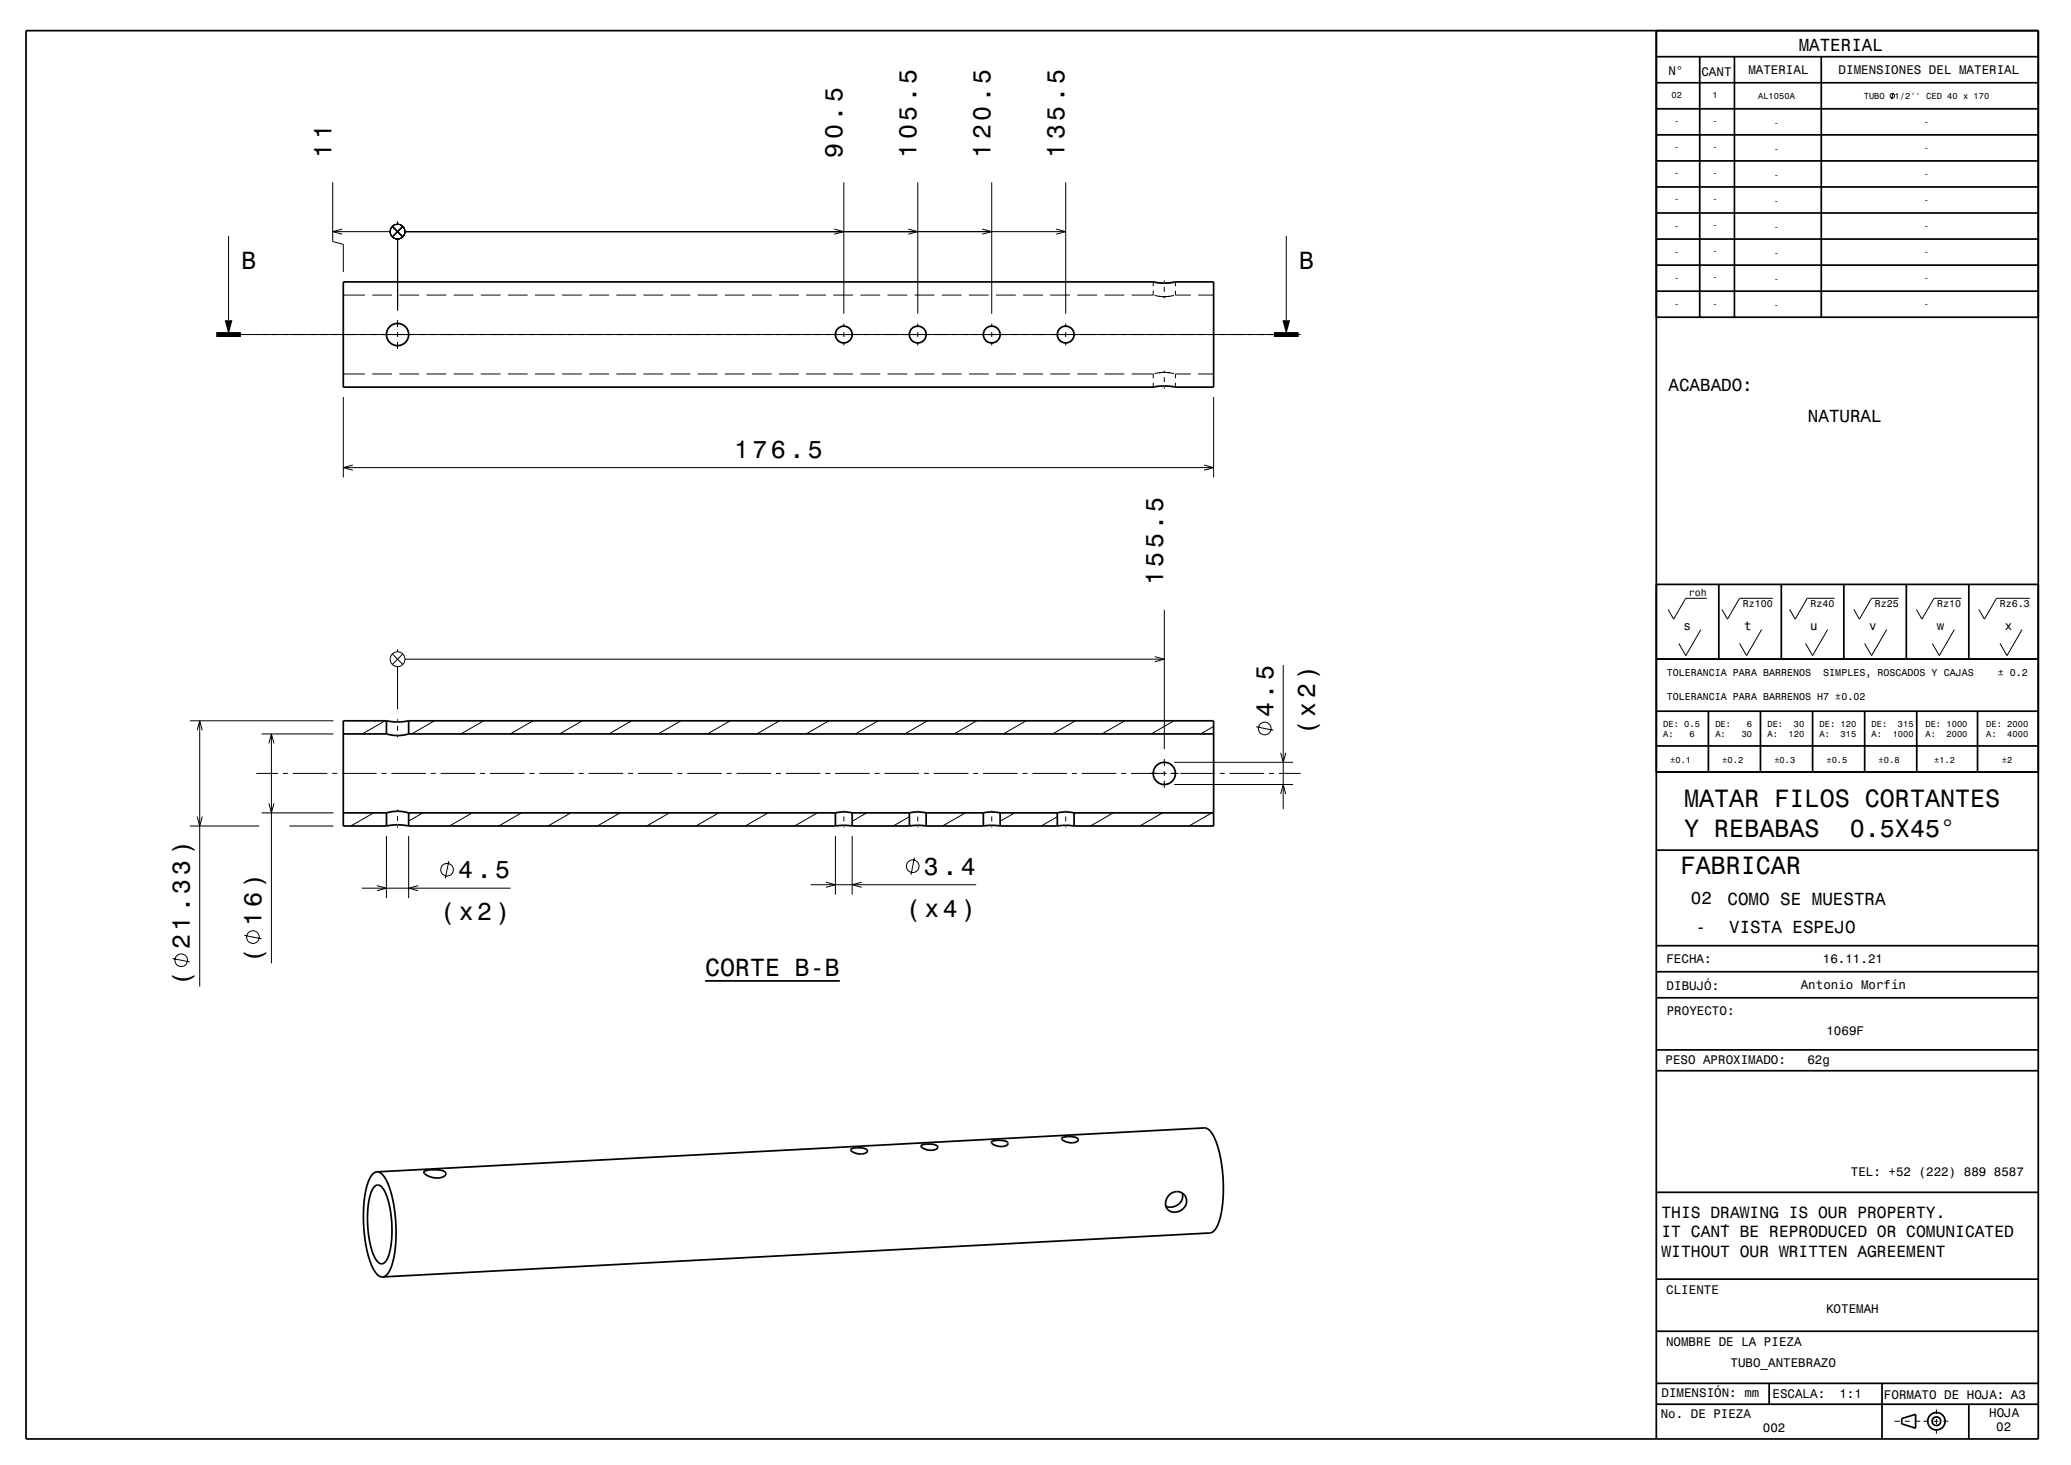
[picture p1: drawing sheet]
<svg xmlns="http://www.w3.org/2000/svg" width="420mm" height="297mm" viewBox="0 0 420 297" stroke-linecap="round" stroke-linejoin="round" font-family="sans-serif">
<g fill="none" stroke="#000" stroke-width=".2">
<path d="M383.9 18.8l-.3 1.2M67.5 37v12l2.1 .5v5.7M171.1 37v26.6M186.1 37v26.6M201.1 37v26.6M216.1 37v26.6M46.4 47.8v17.1M67.5 47h11.6M69.4 46.4l-1.9 .6 1.9 .5M69.6 59.8h4.4M75.5 59.8h4M79.6 45.9l2.1 2.1"/>
<path d="M80.6 45v.5M80.6 48.5v14.4M81 59.8h4M81.7 45.9l-2.1 2.1M82.1 47h134M86.5 59.8h4M92 59.8h4M97.5 59.8h4M103 59.8h4M108.5 59.8h4M114 59.8h4M119.5 59.8h4"/>
<path d="M125 59.8h4M130.5 59.8h4M136 59.8h4M141.5 59.8h4M147 59.8h4M152.5 59.8h4M158 59.8h4M163.5 59.8h4M169 59.8h4M169.2 46.4l1.9 .6-1.9 .5M174.5 59.8h4M180 59.8h4"/>
<path d="M184.2 46.4l1.9 .6-1.9 .5M185.5 59.8h4M191 59.8h4M196.5 59.8h4M199.2 46.4l1.9 .6-1.9 .5M202 59.8h4M207.5 59.8h4M213 59.8h4M214.2 46.4l1.9 .6-1.9 .5M218.5 59.8h4M224 59.8h4M233.9 58.9v.9h-4.4"/>
<path d="M234.1 59.9l2 .2M235.9 57.4l-2-.2v.8M236.1 57.4h.1M236.1 56.9v.3M236.1 58.2v1M238.1 59.9l-2 .2M238.1 57.2l-2 .2M238.4 57.2v.8M238.4 58.9v.9h3.1M243 59.8h3.1M260.9 47.8v17.1M48.9 67.8h209.5"/>
<path d="M69.6 75.8h4.4M75.5 75.8h4M80.6 64.9v1.4M80.6 67.3v1M80.6 69.3v1.4M81 75.8h4M86.5 75.8h4M92 75.8h4M97.5 75.8h4M103 75.8h4M108.5 75.8h4M114 75.8h4"/>
<path d="M119.5 75.8h4M125 75.8h4M130.5 75.8h4M136 75.8h4M141.5 75.8h4M147 75.8h4M152.5 75.8h4M158 75.8h4M163.5 75.8h4M169 75.8h4M171.1 65.6v.7M171.1 67.3v1"/>
<path d="M171.1 69.3v.7M174.5 75.8h4M180 75.8h4M185.5 75.8h4M186.1 65.6v.7M186.1 67.3v1M186.1 69.3v.7M191 75.8h4M196.5 75.8h4M201.1 65.6v.7M201.1 67.3v1M201.1 69.3v.7"/>
<path d="M202 75.8h4M207.5 75.8h4M213 75.8h4M216.1 65.6v.7M216.1 67.3v1M216.1 69.3v.7M218.5 75.8h4M224 75.8h4M229.5 75.8h4.4v.9M233.9 77.6v.9M235.1 60.1h1M236.1 75.5l2 .3"/>
<path d="M236.1 75.5l1.1 .1M236.1 75.5l-2 .3M236.1 75.5l-1 .1M236.1 60.2v.3M236.1 75.1v.4M236.1 76.5v1M236.1 78.5v.3M237.2 60.1h-1.1M238.4 77.6v.9M241.5 75.8h-3.1v.9M243 75.8h3.1M259.4 67.8h4.4"/>
<path d="M69.6 80.5v16.3M69.6 94.8h176.5M71.6 94.3l-2 .5 2 .5M244.2 94.3l1.9 .5-1.9 .5M246.1 80.5v16.3M79.6 132.6l2.1 2.1M80.6 131.6v.5M80.6 135.1v8.7M81.7 132.6l-2.1 2.1M82.1 133.6h154M234.2 133.1l1.9 .5-1.9 .6M236.1 123.6v28.3"/>
<path d="M260.2 134.8v29.2M344.9 127.6l-3 5.3-1.4-2.4M346.2 121.3h-4.3l-2.5 4.2-1.1-2M357.3 127.6l-3.1 5.3-1.4-2.4M359.5 121.3h-6.7l-2.5 4.2-1.1-2M370.6 127.6l-3 5.3-1.4-2.4M372.1 121.3h-5.6l-2.4 4.2-1.2-2M382.6 127.6l-3 5.3-1.5-2.4M385.1 121.3h-5.6l-2.4 4.2-1.1-2M396.3 127.6l-3 5.3-1.4-2.4M397.8 121.3h-5.6l-2.4 4.2-1.2-2M410.1 127.6l-3.1 5.3-1.4-2.4"/>
<path d="M411.7 121.3h-6.8l-2.4 4.2-1.2-2M38.5 146.1h29.1M40 148.1l.5-2 .5 2M40.5 146.1v53.9M52 156.8h4.4M53 148.8h14.6M54.5 150.7l.5-1.9 .6 1.9M55 148.8v46.5M57.4 156.8h1M59.4 156.8h7M67.4 156.8h1M69.4 156.8h7"/>
<path d="M77.4 156.8h1M78.1 146.1l-4.6 2.7M79.4 156.8h7M80.6 145.8v.3M80.6 147.1v1M80.6 149.1v.4M87.4 156.8h1M88.1 146.1l-4.6 2.7M89.4 156.8h7M97.4 156.8h1M98.1 146.1l-4.6 2.7M99.4 156.8h7"/>
<path d="M107.4 156.8h1M108.1 146.1l-4.6 2.7M109.4 156.8h7M117.4 156.8h1M118.1 146.1l-4.6 2.7M119.4 156.8h7M127.4 156.8h1M128.1 146.1l-4.6 2.7M129.4 156.8h7M137.4 156.8h1M138.1 146.1l-4.6 2.7M139.4 156.8h7"/>
<path d="M147.4 156.8h1M148.1 146.1l-4.6 2.7M149.4 156.8h7M157.4 156.8h1M158.1 146.1l-4.6 2.7M159.4 156.8h7M167.4 156.8h1M168.1 146.1l-4.6 2.7M169.4 156.8h7M177.4 156.8h1M178.1 146.1l-4.6 2.7M179.4 156.8h7"/>
<path d="M187.4 156.8h1M188.1 146.1l-4.6 2.7M189.4 156.8h7M197.4 156.8h1M198.1 146.1l-4.6 2.7M199.4 156.8h7M207.4 156.8h1M208.1 146.1l-4.6 2.7M209.4 156.8h7M217.4 156.8h1M218.1 146.1l-4.6 2.7M219.4 156.8h7"/>
<path d="M227.4 156.8h1M228.1 146.1l-4.6 2.7M229.4 156.8h7.2M236.1 153.9v1.4M236.1 156.3v1M236.1 158.3v1.4M237.4 156.8h1.6M238.1 146.1l-4.6 2.7M238.1 154.5h24.1M238.1 159h24.1M239.4 156.8h7M246.1 147.3l-2.6 1.5"/>
<path d="M247.4 156.8h1M249.4 156.8h7M254.7 147.3l3.5 .7M257.4 156.8h1M259.4 156.8h4.4M259.7 152.6l.5 1.9 .6-1.9M38.5 167.5h14.1M40 165.5l.5 2 .5-2M53 164.8h14.6M54.5 162.9l.5 1.9 .6-1.9M58.7 167.5h8.9M75.8 164.8l-4.6 2.7"/>
<path d="M76.4 179.5l2 .6-2 .5M78.4 169.5v12.6M80.6 164.1v.3M80.6 165.4v1M80.6 167.4v.4M82.9 169.5v12.6M84.8 179.5l-1.9 .6 1.9 .5M85.8 164.8l-2.9 1.7M91 174.6l-.7 3.5M95.8 164.8l-4.6 2.7M105.8 164.8l-4.6 2.7M115.8 164.8l-4.6 2.7"/>
<path d="M125.8 164.8l-4.6 2.7M135.8 164.8l-4.6 2.7M145.8 164.8l-4.6 2.7M155.8 164.8l-4.6 2.7M164.4 179.4h33.6M165.8 164.8l-4.6 2.7M167.5 178.8l1.9 .6-1.9 .5M169.4 169.5v11.9M171.1 164.3v.2M171.1 165.5v1M171.1 167.5v.2M172.8 169.5v11.9"/>
<path d="M174.8 178.8l-2 .6 2 .5M175.8 164.8l-3 1.7M184.4 165.6l-3.2 1.9M185.4 173.9l-.7 3.5M186.1 164.3v.2M186.1 165.5v1M186.1 167.5v.2M195.8 164.8l-4.6 2.7M201.1 164.3v.2M201.1 165.5v1M201.1 167.5v.2M205.8 164.8l-3 1.7"/>
<path d="M214.4 165.6l-3.2 1.9M216.1 164.3v.2M216.1 165.5v1M216.1 167.5v.2M225.8 164.8l-4.6 2.7M235.8 164.8l-4.6 2.7M245.8 164.8l-4.6 2.7M259.7 161l.5-2 .6 2M35 194.3l3.5 .7M49.5 189.6l3.5 .7M73.4 180.1h30.1M384.2 288.1h1.1"/>
<path d="M386.3 288.1h1M388.3 288.1h1.1M390.1 288.1h1M392.1 288.1h1M392.7 285.7v1M392.7 287.7v1M392.7 289.7v.9M394.1 288.1h1"/>
<circle cx="383.8" cy="19.4" r=".45"/>
<circle cx="80.6" cy="47" r="1.5"/>
<circle cx="80.6" cy="133.6" r="1.5"/>
<circle cx="256.5" cy="147.7" r="1.28"/>
<circle cx="90.7" cy="176.3" r="1.28"/>
<circle cx="185.1" cy="175.6" r="1.28"/>
<circle cx="36.8" cy="194.7" r="1.28"/>
<circle cx="51.3" cy="190" r="1.28"/>
</g>
<g fill="none" stroke="#000" stroke-width=".35">
<path d="M5.3 6.2h408.1v285.5h-408.1zM335.9 6.2v285.5M335.9 16.8h77.4M335.9 11.5h77.4M344.7 11.5v52.8M351.7 11.5v52.8M369.4 11.5v52.8M335.9 37.9h77.4M335.9 32.6h77.4M335.9 27.3h77.4M335.9 22.1h77.4M69.6 57.2h164.3a10.5 10.5 0 0 0 4.5 0h7.7v21.3h-7.7a10.7 10.7 0 0 0-4.5 0h-164.3z"/>
<path d="M335.9 59h77.5M335.9 53.7h77.4M335.9 48.5h77.4M335.9 43.2h77.4M335.9 64.3h77.5M335.9 118.5h77.5M348.6 118.5v15.1M361.3 118.5v15.1M373.9 118.5v15.1M386.6 118.5v15.1M399.3 118.5v15.1M335.9 133.6h77.5"/>
<path d="M69.6 148.8h8.8M78.4 148.8a8 8 0 0 0 4.5 0M78.4 146.1a10.7 10.7 0 0 0 4.5 0M78.4 146.1h-8.8v21.4h8.8M78.4 146.1v2.7M82.9 146.1h163.2v21.4h-28.3M82.9 148.8h163.2M82.9 146.1v2.7M335.9 156.5h77.5M335.9 144.2h77.5M335.9 151.2h77.5M346.5 144.2v12.3"/>
<path d="M357 144.2v12.3M367.6 144.2v12.3M378.2 144.2v12.3M388.7 144.2v12.3M401 144.2v12.3M69.6 164.8h8.8M78.4 164.8a8 8 0 0 1 4.5 0M78.4 167.5a10.7 10.7 0 0 1 4.5 0M78.4 164.8v2.7M82.9 164.8h86.5M82.9 164.8v2.7M82.9 167.5h86.5"/>
<path d="M169.4 164.8l1.7-.2 1.7 .2M169.4 167.5l1.5-.2 1.9 .2M169.4 164.8v2.7M172.8 164.8h11.6M172.8 164.8v2.7M172.8 167.5h11.6M184.4 164.8l1.7-.2 1.7 .2M184.4 167.5l1.5-.2 1.9 .2M184.4 164.8v2.7M187.8 164.8h11.6M187.8 164.8v2.7M187.8 167.5h11.6"/>
<path d="M199.4 164.8l1.7-.2 1.7 .2M199.4 167.5l1.5-.2 1.9 .2M199.4 164.8v2.7M202.8 164.8h11.6M202.8 164.8v2.7M202.8 167.5h11.6M214.4 164.8l1.7-.2 1.7 .2M214.4 167.5l1.5-.2 1.9 .2M214.4 164.8v2.7M217.8 164.8h28.3M217.8 164.8v2.7M335.9 172.4h77.5"/>
<path d="M143 198.9h27.3M335.9 191.7h77.5M335.9 197h77.5M335.9 202.3h77.5M335.9 217.1h77.5M335.9 212.8h77.5M76.4 237.6a3.1 3.1 0 0 1 2.3 2.4l.6 1.8 .6 2.6 .4 5.2v2.4l-.3 2.4-.5 2-.6 1.5a1.75 1.75 0 0 1-1.3 1M76.4 237.6a3.1 3.1 0 0 0-1.9 2.6l-.5 1.9-.2 2.6-.1 2.7 .2 2.7 .4 2.9 .5 2.1 .7 1.7 .8 1.3a1.67 1.67 0 0 0 1.3 .8M76.4 237.6l167.8-8.9a3.1 3.1 0 0 1 2.3 2.4l.6 2 .6 2.4 .4 5.1-.1 2.5-.3 2.6-.4 1.8-.7 1.5a1.77 1.77 0 0 1-1.2 1l-167.8 8.9M86.1 237.5a6.2 6.2 0 0 1 4.2 .1 .68 .68 0 0 1 0 .7 .68 .68 0 0 1-.6 .4 3.3 3.3 0 0 1-3.7-1.1zM172.6 233a4 4 0 0 1 3.2 .1 .48 .48 0 0 1-.4 .7 2.41 2.41 0 0 1-2.9-.7zM186.8 232.2a4 4 0 0 1 3.3 .2 .48 .48 0 0 1-.4 .7 2.42 2.42 0 0 1-2.9-.8z"/>
<path d="M201.1 231.5a4 4 0 0 1 3.3 .1 .48 .48 0 0 1-.4 .7 2.41 2.41 0 0 1-3-.7zM215.4 230.7a4 4 0 0 1 3.2 .1 .48 .48 0 0 1-.4 .7 2.41 2.41 0 0 1-2.9-.7zM75.9 240.6a1.09 1.09 0 0 1 1.9 .5l1 2.4 .6 3.9v3.7l-.5 3.2a2.04 2.04 0 0 1-1.6 1.9 3.4 3.4 0 0 1-1.9-2.7l-.7-3.5-.2-3.7 .4-3.5 .4-1.3zM237.2 242.1a2.01 2.01 0 0 1 3.2 .4 2.01 2.01 0 0 1-1 2.9 1.93 1.93 0 0 1-2.7-.3 1.93 1.93 0 0 1 .3-2.7zM239.7 241.9a2.36 2.36 0 0 1-.8 2.3 2.36 2.36 0 0 1-2.5 .3M335.9 259.3h77.5M335.9 241.7h77.5M335.9 269.9h77.5M335.9 284.7h77.5M335.9 280.5h77.5M358.8 280.5v4.2M381.7 280.5v11.2"/>
<path d="M385.7 287.6l2.8-.9v2.8l-2.8-.8zM399.3 284.7v7"/>
<circle cx="80.6" cy="67.8" r="2.25"/>
<circle cx="171.1" cy="67.8" r="1.7"/>
<circle cx="186.1" cy="67.8" r="1.7"/>
<circle cx="201.1" cy="67.8" r="1.7"/>
<circle cx="216.1" cy="67.8" r="1.7"/>
<circle cx="236.1" cy="156.8" r="2.25"/>
<circle cx="392.7" cy="288.1" r="1.76"/>
<circle cx="392.7" cy="288.1" r=".88"/>
</g>
<path d="M43.9 67.8h5M258.4 67.8h5" fill="none" stroke="#000" stroke-width="1" stroke-linecap="butt"/>
<g fill="#000">
<path d="M45.6 64.9h1.5l-.7 2.9z" fill-rule="evenodd"/>
<path d="M260.1 64.9h1.5l-.7 2.9z" fill-rule="evenodd"/>
</g>
<g font-size="5.1">
<text x="341.5" y="163.5">MATAR FILOS CORTANTES</text>
<text x="341.5" y="169.6">Y REBABAS</text>
<text x="375.1" y="169.6">0.5X45°</text>
<text x="340.8" y="177.2">FABRICAR</text>
</g>
<g font-size="5">
<text x="67.2" y="32" transform="rotate(-90 67.2 32)">11</text>
<text x="170.9" y="32" transform="rotate(-90 170.9 32)">90.5</text>
<text x="185.9" y="32" transform="rotate(-90 185.9 32)">105.5</text>
<text x="200.9" y="32" transform="rotate(-90 200.9 32)">120.5</text>
<text x="215.9" y="32" transform="rotate(-90 215.9 32)">135.5</text>
<text x="49" y="54.5">B</text>
<text x="263.5" y="54.5">B</text>
<text x="148.9" y="92.8">176.5</text>
<text x="235.9" y="118.6" transform="rotate(-90 235.9 118.6)">155.5</text>
<text x="258.2" y="145.4" transform="rotate(-90 258.2 145.4)">4.5</text>
<text x="266.7" y="149.1" transform="rotate(-90 266.7 149.1)">(x2)</text>
<text x="92.9" y="178.1">4.5</text>
<text x="187.4" y="177.4">3.4</text>
<text x="183.7" y="185.9">(x4)</text>
<text x="53" y="187.7" transform="rotate(-90 53 187.7)">16 )</text>
<text x="89.3" y="186.6">(x2)</text>
<text x="38.5" y="192.4" transform="rotate(-90 38.5 192.4)">21.33 )</text>
<text x="53" y="195.3" transform="rotate(-90 53 195.3)">(</text>
<text x="143" y="197.9">CORTE B-B</text>
<text x="38.5" y="200" transform="rotate(-90 38.5 200)">(</text>
</g>
<g font-size="3.6">
<text x="364.8" y="10.3">MATERIAL</text>
<text x="338.4" y="79.3">ACABADO:</text>
<text x="366.7" y="85.6">NATURAL</text>
<text x="342.9" y="183.3">02</text>
<text x="350.3" y="183.5">COMO SE MUESTRA</text>
<text x="343.9" y="189.2">-</text>
<text x="350.7" y="189.1">VISTA ESPEJO</text>
</g>
<g font-size="3.3">
<text x="337" y="246.8">THIS DRAWING IS OUR PROPERTY.</text>
<text x="337" y="250.8">IT CAN´T BE REPRODUCED OR COMUNICATED</text>
<text x="337" y="254.7">WITHOUT OUR WRITTEN AGREEMENT</text>
</g>
<g font-size="2.5">
<text x="338.3" y="15.2">N°</text>
<text x="345.1" y="15.3">CANT</text>
<text x="354.6" y="15">MATERIAL</text>
<text x="372.9" y="15">DIMENSIONES DEL MATERIAL</text>
<text x="341.4" y="127.6">s</text>
<text x="353.7" y="127.6">t</text>
<text x="367.1" y="127.6">u</text>
<text x="379.1" y="127.6">v</text>
<text x="392.8" y="127.6">w</text>
<text x="406.6" y="127.6">x</text>
<text x="338" y="195.2">FECHA:</text>
<text x="369.7" y="195.2">16.11.21</text>
<text x="338" y="200.7">DIBUJÓ:</text>
<text x="365.2" y="200.5">Antonio Morfín</text>
<text x="338" y="205.8">PROYECTO:</text>
<text x="370.4" y="209.8">1069F</text>
<text x="337.8" y="215.7">PESO APROXIMADO:</text>
<text x="366.5" y="215.8">62g</text>
<text x="375.4" y="238.4">TEL: +52 (222) 889 8587</text>
<text x="337.9" y="262.3">CLIENTE</text>
<text x="370.3" y="266.2">KOTEMAH</text>
<text x="337.9" y="272.9">NOMBRE DE LA PIEZA</text>
<text x="351" y="277.2">TUBO_ANTEBRAZO</text>
<text x="336.8" y="287.4">No. DE PIEZA</text>
<text x="337" y="283.3">DIMENSIÓN: mm</text>
<text x="359.5" y="283.4">ESCALA:</text>
<text x="373" y="283.4">1:1</text>
<text x="382.1" y="283.6">FORMATO DE HOJA: A3</text>
<text x="403.4" y="287.2">HOJA</text>
<text x="357.5" y="290.4">002</text>
<text x="404.8" y="290.1">02</text>
</g>
<g font-size="2">
<text x="342.5" y="120.9">roh</text>
<text x="353.4" y="123.1">Rz100</text>
<text x="367.2" y="123.1">Rz40</text>
<text x="380.2" y="123.1">Rz25</text>
<text x="392.9" y="123.1">Rz10</text>
<text x="405.5" y="123.1">Rz6.3</text>
<text x="338" y="137">TOLERANCIA PARA BARRENOS</text>
<text x="369.8" y="137">SIMPLES, ROSCADOS Y CAJAS</text>
<text x="405.2" y="137">± 0.2</text>
<text x="338" y="141.9">TOLERANCIA PARA BARRENOS H7 ±0.02</text>
</g>
<g font-size="1.8">
<text x="339" y="19.9">02</text>
<text x="347.3" y="19.9">1</text>
<text x="356.6" y="20.2">AL1050A</text>
<text x="378" y="20">TUBO</text>
<text x="384.2" y="20">1/2'' CED 40 x 170</text>
<text x="339.5" y="25.2">-</text>
<text x="347.3" y="25.2">-</text>
<text x="359.8" y="25.4">-</text>
<text x="390.2" y="25.3">-</text>
<text x="339.5" y="30.5">-</text>
<text x="339.5" y="35.8">-</text>
<text x="347.3" y="30.5">-</text>
<text x="347.3" y="35.7">-</text>
<text x="359.8" y="30.7">-</text>
<text x="390.2" y="30.6">-</text>
<text x="390.2" y="35.9">-</text>
<text x="339.5" y="41">-</text>
<text x="347.3" y="41">-</text>
<text x="359.8" y="36">-</text>
<text x="359.8" y="41.3">-</text>
<text x="390.2" y="41.2">-</text>
<text x="339.5" y="46.3">-</text>
<text x="347.3" y="46.3">-</text>
<text x="359.8" y="46.6">-</text>
<text x="390.2" y="46.5">-</text>
<text x="339.5" y="51.6">-</text>
<text x="347.3" y="51.6">-</text>
<text x="359.8" y="51.9">-</text>
<text x="390.2" y="51.7">-</text>
<text x="339.5" y="56.9">-</text>
<text x="347.3" y="56.9">-</text>
<text x="359.8" y="57.2">-</text>
<text x="390.2" y="57">-</text>
<text x="339.5" y="62.2">-</text>
<text x="347.3" y="62.1">-</text>
<text x="359.8" y="62.4">-</text>
<text x="390.2" y="62.3">-</text>
<text x="337.3" y="147.3">DE: 0.5</text>
<text x="337.3" y="149.4">A:</text>
<text x="342.7" y="149.4">6</text>
<text x="347.9" y="147.3">DE:</text>
<text x="347.9" y="149.4">A:</text>
<text x="353.2" y="149.4">30</text>
<text x="354.3" y="147.3">6</text>
<text x="358.4" y="147.3">DE:</text>
<text x="358.4" y="149.4">A:</text>
<text x="362.7" y="149.4">120</text>
<text x="363.8" y="147.3">30</text>
<text x="369" y="147.3">DE: 120</text>
<text x="369" y="149.4">A:</text>
<text x="373.3" y="149.4">315</text>
<text x="379.6" y="147.3">DE:</text>
<text x="379.6" y="149.4">A:</text>
<text x="383.8" y="149.4">1000</text>
<text x="384.9" y="147.3">315</text>
<text x="390.5" y="147.3">DE: 1000</text>
<text x="390.5" y="149.4">A:</text>
<text x="394.8" y="149.4">2000</text>
<text x="402.8" y="147.3">DE: 2000</text>
<text x="402.8" y="149.4">A:</text>
<text x="407.1" y="149.4">4000</text>
<text x="338.7" y="154.7">±0.1</text>
<text x="349.3" y="154.7">±0.2</text>
<text x="359.8" y="154.7">±0.3</text>
<text x="370.4" y="154.7">±0.5</text>
<text x="381" y="154.7">±0.8</text>
<text x="392.2" y="154.7">±1.2</text>
<text x="406" y="154.7">±2</text>
</g>
</svg>
